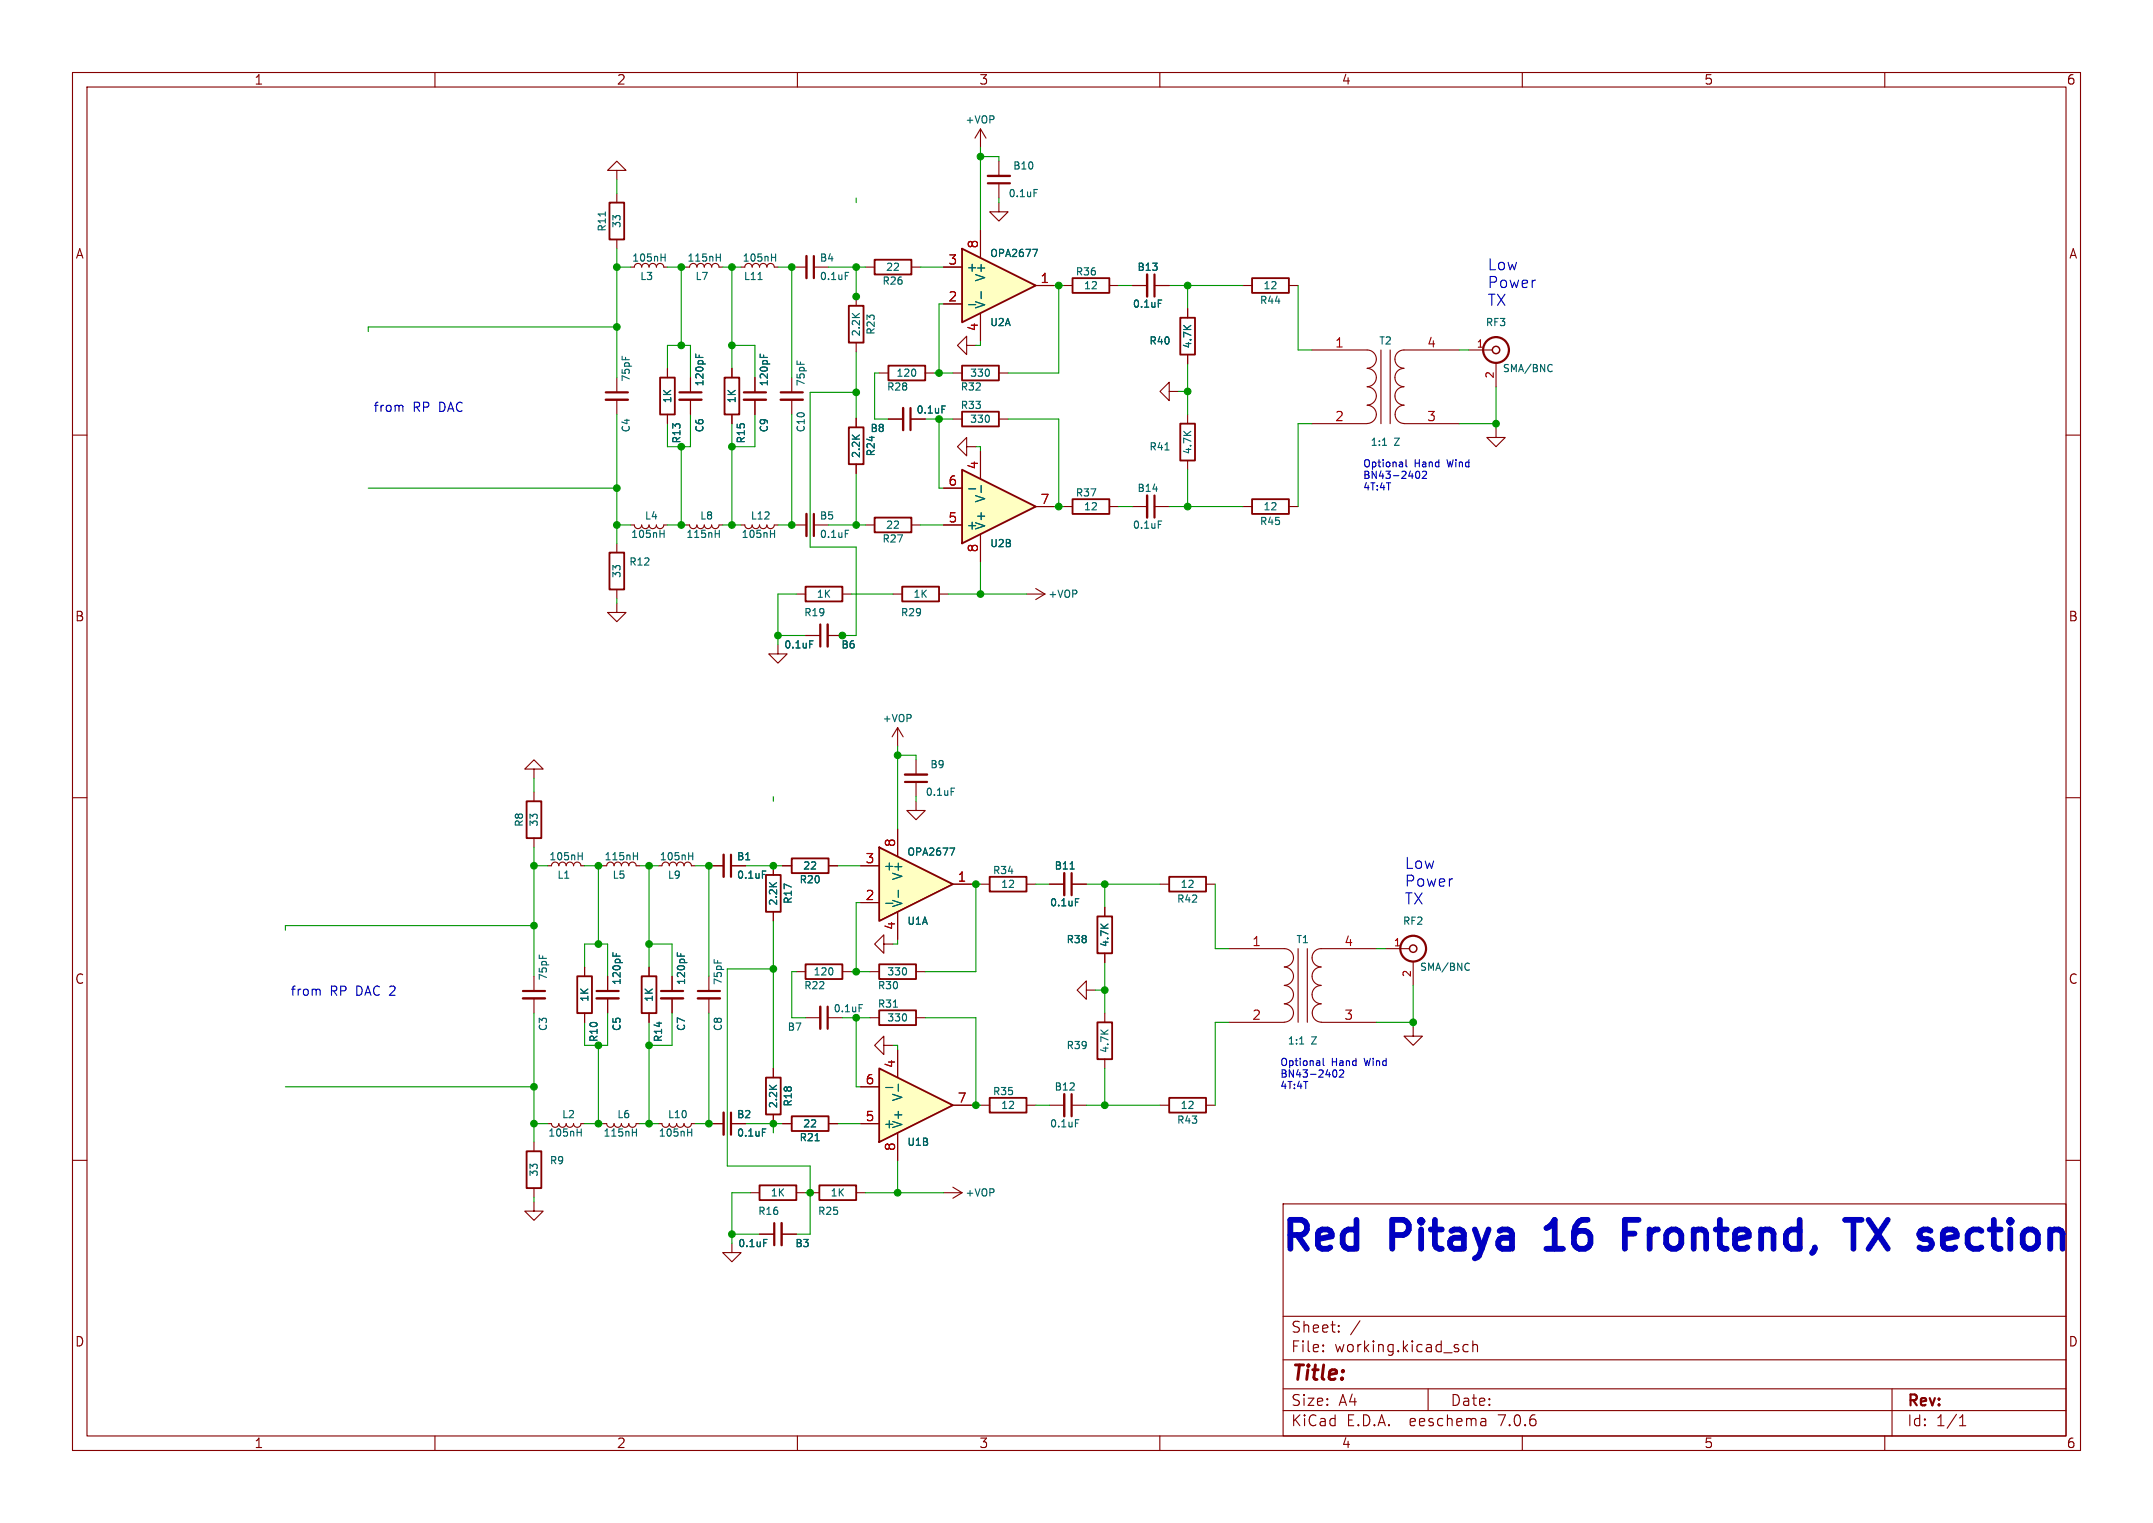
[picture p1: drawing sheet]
<svg xmlns="http://www.w3.org/2000/svg" width="297mm" height="210mm" viewBox="0 0 297 210" stroke-linecap="round" stroke-linejoin="round" font-family="sans-serif">
<g fill="none" stroke="#840000" stroke-width=".15">
<path d="M10 10h277v190h-277zM12 12h273v186h-273zM60 10v2M110 10v2M160 10v2M210 10v2M260 10v2M10 60h2M161.3 54v-1.3l-1.3 1.3 1.3 1.2v-1.2h1.3M163.8 57.2v1.2M181 48.3h7.6a1.26 1.26 0 0 1 1.3 1.2 1.26 1.26 0 0 1-1.3 1.3M181 58.4h7.6"/>
<path d="M188.6 53.3a1.27 1.27 0 0 1 1.3 1.3 1.27 1.27 0 0 1-1.3 1.3 1.26 1.26 0 0 1 1.3 1.2 1.26 1.26 0 0 1-1.3 1.3M188.6 50.8a1.26 1.26 0 0 1 1.3 1.3 1.26 1.26 0 0 1-1.3 1.2M190.5 48.3v10.1M191.8 48.3v10.1M193.7 53.3a1.26 1.26 0 0 0-1.3 1.3 1.26 1.26 0 0 0 1.3 1.3M193.7 50.8a1.26 1.26 0 0 0-1.3 1.3 1.26 1.26 0 0 0 1.3 1.2M193.7 58.4h7.6M193.7 55.9a1.26 1.26 0 0 0-1.2 1.2 1.26 1.26 0 0 0 1.2 1.3M201.3 48.3h-7.6a1.26 1.26 0 0 0-1.3 1.2 1.26 1.26 0 0 0 1.3 1.3M285 60h2M163.8 63.5v1.3M10 110h2"/>
<path d="M285 110h2M10 160h2M285 160h2M130.2 164.5h2.5M131.4 163.7l1.3 .8M132.7 164.5l-1.3 .7M177 166h108v32h-108zM60 198v2M110 198v2M160 198v2M177 194.5h108M177 191.5h108"/>
<path d="M177 187.5h108M177 181.5h108M182.5 186.3h.1l-.1 .1M182.5 186.3v.1M182.5 185.5v.1M182.5 185.5h.1l-.1 .1M184.7 183.6v.1M184.7 183.6h-.1l.1 .1M184.7 182.8v.1M184.7 182.8h-.1l.1 .1M187.6 182.1l-1.3 2M197 191.5v3"/>
<path d="M202.5 185.5l-.4-.1-.3 .3v.4l.2 .2 .1 .1 .4-.1M203.2 185.5a.37 .37 0 0 1 .6 .1v.8M203.2 184.9v1.5M204.9 195.7l.1 .9M205 196.5l-.2 .1M205 196h-.2M210 198v2M260 198v2M261 191.5v6.5M270.3 196.6h.9M270.3 195.5l.4-.4v1.5"/>
</g>
<path d="M162.8 58.4h2v5.1h-2z" fill="none" stroke="#840000" stroke-width=".25"/>
<path d="M160.7 62h.6M190.7 61.4h.6" fill="none" stroke="#006464" stroke-width=".15"/>
<path d="M121.3 147.3l10.1 5.1-10.1 5.1z" fill="#ffffc2"/>
<g fill="none" stroke="#840000" stroke-width=".25">
<path d="M120.6 35.8h5.1v2h-5.1zM148 38.4h5v2h-5zM172.7 38.4h5.1v2h-5.1zM117.1 42.2h2v5h-2zM122.6 50.4h5v2.1h-5zM132.7 50.4h5.1v2.1h-5.1zM162.8 43.8h2v5.1h-2zM148 68.8h5v2.1h-5zM172.7 68.8h5.1v2.1h-5.1zM151.4 126.4h2v5h-2zM161.3 120.9h5.1v2h-5.1zM105.7 148.6h2v5.1h-2z"/>
<path d="M109.2 153.9h5.1v2.1h-5.1zM121.3 147.3l10.1 5.1-10.1 5.1zM151.4 141h2v5.1h-2zM161.3 151.4h5.1v2h-5.1zM113 163.4h5.1v2.1h-5.1z"/>
</g>
<g fill="none" stroke="#840000" stroke-width=".15">
<path d="M94.6 36.8h.5a.51 .51 0 0 1 .5-.5 .51 .51 0 0 1 .5 .5 .51 .51 0 0 1 .5-.5 .51 .51 0 0 1 .6 .5 .51 .51 0 0 1 .5-.5 .51 .51 0 0 1 .5 .5 .51 .51 0 0 1 .5-.5 .51 .51 0 0 1 .5 .5h.5M102.2 36.8h.5a.51 .51 0 0 1 .6-.5 .51 .51 0 0 1 .5 .5 .51 .51 0 0 1 .5-.5 .51 .51 0 0 1 .5 .5 .51 .51 0 0 1 .5-.5 .51 .51 0 0 1 .5 .5 .51 .51 0 0 1 .5-.5 .51 .51 0 0 1 .5 .5h.5M109.2 36.8h2.1M112.3 36.8h2M119.4 36.8h1.2M125.7 36.8h1.3M146.7 39.4h1.3M153 39.4h1.3M156.2 39.4h2M159.3 39.4h2M171.4 39.4h1.3M177.8 39.4h1.3"/>
<path d="M104.1 52.1v2M104.1 55.1v2.1M109.2 52.1v2M109.2 55.1v2.1M118.1 40.9v1.3M118.1 47.2v1.3M121.3 51.4h1.3M127.6 51.4h1.3M131.4 51.4h1.3M133.3 47.6v-1.2l-1.2 1.2 1.2 1.3v-1.3h1.3M137.8 51.4h1.3M163.8 42.5v1.3"/>
<path d="M163.8 48.9v1.3M202.6 48.3h3.3M206.4 59.1v1.2h1.2l-1.2 1.3-1.3-1.3h1.3M206.4 50v3.3M146.7 69.9h1.3M153 69.9h1.3M156.2 69.9h2M159.3 69.9h2M171.4 69.9h1.3M177.8 69.9h1.3M107.3 88.9v1.3h1.3l-1.3 1.2-1.3-1.2h1.3M111.1 87.6h2.1"/>
<path d="M114.2 87.6h2M141.6 81.9h2.5M142.9 81.2l1.2 .7M144.1 81.9l-1.2 .8M123.8 100.3v2.6M123.8 100.3l-.7 1.3M123.8 100.3l.8 1.3M144.8 121.9h2M147.8 121.9h2.1M149.9 136.5v-1.2l-1.3 1.2 1.3 1.3v-1.3h1.2M152.4 125.1v1.3M152.4 131.4v1.3"/>
<path d="M152.4 139.7v1.3M160 121.9h1.3M166.4 121.9h1.2M169.5 130.8h7.7a1.26 1.26 0 0 1 1.2 1.3 1.26 1.26 0 0 1-1.2 1.2M177.2 138.4a1.26 1.26 0 0 1 1.2 1.3 1.26 1.26 0 0 1-1.2 1.2M177.2 133.4a1.27 1.27 0 0 1 1.2 1.2 1.27 1.27 0 0 1-1.2 1.3 1.26 1.26 0 0 1 1.2 1.2 1.26 1.26 0 0 1-1.2 1.3M179.1 130.8v10.2M180.3 130.8v10.2M182.2 133.4a1.27 1.27 0 0 0-1.2 1.2 1.27 1.27 0 0 0 1.2 1.3 1.26 1.26 0 0 0-1.2 1.2 1.26 1.26 0 0 0 1.2 1.3M182.3 138.4a1.26 1.26 0 0 0-1.3 1.3 1.26 1.26 0 0 0 1.3 1.2M189.9 130.8h-7.7a1.26 1.26 0 0 0-1.2 1.3 1.26 1.26 0 0 0 1.2 1.2M191.1 130.8h3.3"/>
<path d="M194.9 132.6v3.3M106.7 147.3v1.3M106.7 153.7v1.2M107.9 154.9h1.3M114.3 154.9h1.3M118.7 154.9h2.6M118.7 149.9h2.6M123.8 144.8v3.8M123.8 156.2v3.8M131.4 152.4h2.6M144.8 152.4h2M147.8 152.4h2.1"/>
<path d="M152.4 146.1v1.2M160 152.4h1.3M166.4 152.4h1.2M169.5 141h7.7M182.2 141h7.7M194.9 141.6v1.3h1.3l-1.3 1.2-1.2-1.2h1.2M101 171.5v1.2h1.2l-1.2 1.3-1.3-1.3h1.3M104.8 170.2h2M107.8 170.2h2.1M111.8 164.5h1.2M118.1 164.5h1.3"/>
</g>
<g fill="none" stroke="#006464" stroke-width=".15">
<path d="M98.8 35.5h.6M99.4 35v1M104.6 38.6h.5M106.4 35.5h.6M107 35v1M116.6 37.6h.5M104.9 48.8v.5M105.3 49v.3M109.9 49.8v.4M126.3 51.1v.6M136.4 51.1v.6M159.8 41.4h.5"/>
<path d="M213.8 50.3l.3 .1M214.1 51.2l-.3 .1M159.8 71.8h.5M111.7 88.4h.5M147.6 119.8h.6M148.4 123.9h.4M202.4 132.8l.3 .1M202.7 133.7l-.3 .1M112.4 157.3h.6M122.2 150h1M123.9 149.5v1M148.4 154.4h.4"/>
<path d="M179.3 144h.5M105.3 170.9h.5"/>
</g>
<g fill="none" stroke="#840000" stroke-width=".2">
<circle cx="206.4" cy="48.3" r=".51"/>
<circle cx="194.9" cy="130.8" r=".51"/>
</g>
<g fill="none" stroke="#840000" stroke-width=".3">
<path d="M112.3 35.3v3.1M159.3 37.8v3.1M102.6 54.1h3.1M107.7 54.1h3M159.3 68.3v3.1M113.2 86.1v3.1M147.8 120.4v3M147.8 150.9v3M106.8 168.7v3"/>
<circle cx="206.4" cy="48.3" r="1.78"/>
<circle cx="194.9" cy="130.8" r="1.78"/>
</g>
<path d="M111.3 35.3v3.1M158.2 37.8v3.1M102.6 55.1h3.1M107.7 55.1h3M158.2 68.3v3.1M114.2 86.1v3.1M146.8 120.4v3M146.8 150.9v3M107.8 168.7v3" fill="none" stroke="#840000" stroke-width=".33"/>
<path d="M132.7 34.3l10.2 5.1-10.2 5.1z" fill="#ffffc2"/>
<path d="M84.1 27.9h2v5.1h-2zM132.7 34.3l10.2 5.1-10.2 5.1zM91.1 52.1h2v5.1h-2zM99.9 52.1h2.1v5.1h-2.1zM117.1 58.9h2v5.1h-2zM132.7 56.8h5.1v2h-5.1zM84.1 76.2h2v5.1h-2zM111.1 80.9h5.1v2h-5.1z" fill="none" stroke="#840000" stroke-width=".25"/>
<g fill="none" stroke="#840000" stroke-width=".15">
<path d="M135.3 17.8v2.5M135.3 17.8l-.8 1.3M135.3 17.8l.7 1.3M85.1 23.5h1.3l-1.3-1.3-1.3 1.3h1.3v1.3M85.1 26.7v1.2M85.1 33v1.3M87 36.8h.5a.51 .51 0 0 1 .5-.5 .51 .51 0 0 1 .5 .5 .51 .51 0 0 1 .5-.5 .51 .51 0 0 1 .5 .5 .51 .51 0 0 1 .5-.5 .51 .51 0 0 1 .6 .5 .51 .51 0 0 1 .5-.5 .51 .51 0 0 1 .5 .5h.5M130.2 36.8h2.5M135.3 31.8v3.8M137.8 27.9v1.3h1.3l-1.3 1.3-1.3-1.3h1.3M137.8 22.2v2.1M137.8 25.3v2"/>
<path d="M142.9 39.4h2.5M85.1 52.1v2M85.1 55.1v2.1M92.1 50.8v1.3M92.1 57.2v1.2M95.2 52.1v2M95.2 55.1v2.1M101 50.8v1.3M101 57.2v1.2M118.1 57.7v1.2M122.6 57.8h2M125.6 57.8h2"/>
<path d="M130.2 41.9h2.5M131.4 57.8h1.3M135.3 43.2v3.8M137.8 57.8h1.3M85.1 74.9v1.3M87 72.4h.5a.51 .51 0 0 0 .5 .5 .51 .51 0 0 0 .5-.5 .51 .51 0 0 0 .5 .5 .51 .51 0 0 0 .5-.5 .51 .51 0 0 0 .5 .5 .51 .51 0 0 0 .6-.5 .51 .51 0 0 0 .5 .5 .51 .51 0 0 0 .5-.5h.5M94.6 72.4h.5a.51 .51 0 0 0 .5 .5 .51 .51 0 0 0 .5-.5 .51 .51 0 0 0 .5 .5 .51 .51 0 0 0 .6-.5 .51 .51 0 0 0 .5 .5 .51 .51 0 0 0 .5-.5 .51 .51 0 0 0 .5 .5 .51 .51 0 0 0 .5-.5h.5M102.2 72.4h.5a.51 .51 0 0 0 .6 .5 .51 .51 0 0 0 .5-.5 .51 .51 0 0 0 .5 .5 .51 .51 0 0 0 .5-.5 .51 .51 0 0 0 .5 .5 .51 .51 0 0 0 .5-.5 .51 .51 0 0 0 .5 .5 .51 .51 0 0 0 .5-.5h.5M109.2 72.4h2.1M112.3 72.4h2M118.1 64v1.3M133.3 61.6v-1.3l-1.2 1.3 1.2 1.3v-1.3h1.3"/>
<path d="M85.1 83.2v1.3h1.3l-1.3 1.2-1.3-1.2h1.3M85.1 81.3v1.3M109.9 81.9h1.2M116.2 81.9h1.3"/>
</g>
<g fill="none" stroke="#006464" stroke-width=".15">
<path d="M83.5 29.2v.6M91.2 35.5h.6M91.8 35v1M142.5 34.4h.6l-.4 1M142.6 26.1h.5M85.8 49.1v.5M96 48.8v.5M96.5 49v.3M129.9 56h.5M133.6 42h1M135.4 40.2v1M136.4 57.4v.6"/>
<path d="M91 73.6h.6M91.6 73.1v1M98.7 73.6h.5M99.2 73.1v1M106.3 73.6h.6M106.9 73.1v1M116.6 73.1h.5"/>
</g>
<path d="M136.3 24.3h3M83.6 55.1h3M93.7 55.1h3.1M124.6 56.3v3M111.3 70.9v3" fill="none" stroke="#840000" stroke-width=".33"/>
<path d="M136.3 25.3h3M83.6 54.1h3M93.7 54.1h3.1M125.6 56.3v3M112.3 70.9v3" fill="none" stroke="#840000" stroke-width=".3"/>
<path d="M132.7 64.8l10.2 5.1-10.2 5z" fill="#ffffc2"/>
<path d="M120.6 71.4h5.1v2h-5.1zM132.7 64.8l10.2 5.1-10.2 5zM124.5 80.9h5v2h-5zM72.6 110.5h2.1v5.1h-2.1zM109.2 118.4h5.1v2h-5.1zM79.6 134.6h2.1v5.1h-2.1zM88.5 134.6h2.1v5.1h-2.1zM105.7 120.7h2v5h-2z" fill="none" stroke="#840000" stroke-width=".25"/>
<g fill="none" stroke="#840000" stroke-width=".15">
<path d="M119.4 72.4h1.2M125.7 72.4h1.3M130.2 72.4h2.5M130.2 67.3h2.5M135.3 62.2v3.8M135.3 73.7v3.8M142.9 69.9h2.5M123.2 81.9h1.3M129.5 81.9h1.3M73.7 106h1.2l-1.2-1.2-1.3 1.2h1.3v1.3M73.7 109.2v1.3M73.7 115.6v1.2"/>
<path d="M75.6 119.4h.5a.51 .51 0 0 1 .5-.5 .51 .51 0 0 1 .5 .5 .51 .51 0 0 1 .5-.5 .51 .51 0 0 1 .5 .5 .51 .51 0 0 1 .5-.5 .51 .51 0 0 1 .5 .5 .51 .51 0 0 1 .5-.5 .51 .51 0 0 1 .5 .5h.5M83.2 119.4h.5a.51 .51 0 0 1 .5-.5 .51 .51 0 0 1 .5 .5 .51 .51 0 0 1 .5-.5 .51 .51 0 0 1 .5 .5 .51 .51 0 0 1 .5-.5 .51 .51 0 0 1 .5 .5 .51 .51 0 0 1 .5-.5 .51 .51 0 0 1 .6 .5h.5M90.8 119.4h.5a.51 .51 0 0 1 .5-.5 .51 .51 0 0 1 .5 .5 .51 .51 0 0 1 .5-.5 .51 .51 0 0 1 .5 .5 .51 .51 0 0 1 .6-.5 .51 .51 0 0 1 .5 .5 .51 .51 0 0 1 .5-.5 .51 .51 0 0 1 .5 .5h.5M97.8 119.4h2M100.8 119.4h2.1M106.7 119.4v1.3M107.9 119.4h1.3M114.3 119.4h1.3M126.4 110.5v1.3h1.2l-1.2 1.2-1.3-1.2h1.3M126.4 104.8v2M126.4 107.8v2.1M80.6 133.4v1.2"/>
<path d="M80.6 139.7v1.3M83.8 134.6v2.1M83.8 137.7v2M89.5 133.4v1.2M89.5 139.7v1.3M106.7 125.7v1.3"/>
</g>
<path d="M133.6 67.4h1M135.4 67v.9M79.8 118h.5M80.3 117.6v1M87.4 118h.5M87.9 117.6v1M95 118h.6M95.6 117.6v1M131.2 108.7h.5M84.5 131.4v.4M85 131.5v.3M105.2 120.1h.4" fill="none" stroke="#006464" stroke-width=".15"/>
<path d="M99.8 117.9v3M124.8 106.8h3.1M82.3 137.7h3" fill="none" stroke="#840000" stroke-width=".33"/>
<path d="M100.8 117.9v3M124.8 107.8h3.1M82.3 136.7h3" fill="none" stroke="#840000" stroke-width=".3"/>
<path d="M121.3 116.8l10.1 5.1-10.1 5.1z" fill="#ffffc2"/>
<path d="M121.3 116.8l10.1 5.1-10.1 5.1zM111.1 133h5.1v2h-5.1zM121.3 139.3h5.1v2.1h-5.1zM121.3 133h5.1v2h-5.1zM136.5 120.9h5.1v2h-5.1zM72.6 158.8h2.1v5h-2.1zM136.5 151.4h5.1v2h-5.1zM104.8 163.4h5.1v2.1h-5.1z" fill="none" stroke="#840000" stroke-width=".25"/>
<g fill="none" stroke="#840000" stroke-width=".15">
<path d="M130.2 36.8h2.5M135.3 31.8v3.8M142.9 39.4h2.5M156.2 39.4h2M159.3 39.4h2M92.1 50.8v1.3M92.1 57.2v1.2M95.2 52.1v2M95.2 55.1v2.1M101 50.8v1.3M101 57.2v1.2M104.1 52.1v2"/>
<path d="M104.1 55.1v2.1M118.1 57.7v1.2M122.6 57.8h2M125.6 57.8h2M130.2 41.9h2.5M135.3 43.2v3.8M163.8 42.5v1.3M163.8 48.9v1.3M118.1 64v1.3M130.2 72.4h2.5M130.2 67.3h2.5M135.3 62.2v3.8"/>
<path d="M135.3 73.7v3.8M142.9 69.9h2.5M111.1 87.6h2.1M114.2 87.6h2M97.8 119.4h2M100.8 119.4h2.1M106.7 119.4v1.3M107.9 119.4h1.3M114.3 119.4h1.3M118.7 119.4h2.6M123.8 114.3v3.8M73.7 134.6v2.1"/>
<path d="M73.7 137.7v2M80.6 133.4v1.2M80.6 139.7v1.3M83.8 134.6v2.1M83.8 137.7v2M89.5 133.4v1.2M89.5 139.7v1.3M92.7 134.6v2.1M92.7 137.7v2M97.8 134.6v2.1M97.8 137.7v2M106.7 125.7v1.3"/>
<path d="M109.9 134h1.2M116.2 134h1.3M118.7 124.5h2.6M120 134h1.3M121.9 130.2v-1.3l-1.3 1.3 1.3 1.2v-1.2h1.3M123.8 125.7v3.8M126.4 134h1.2M131.4 121.9h2.6M135.3 121.9h1.2M141.6 121.9h1.3M144.8 121.9h2M147.8 121.9h2.1"/>
<path d="M152.4 125.1v1.3M152.4 131.4v1.3M73.7 157.5v1.3M75.6 154.9h.5a.51 .51 0 0 0 .5 .5 .51 .51 0 0 0 .5-.5 .51 .51 0 0 0 .5 .5 .51 .51 0 0 0 .5-.5 .51 .51 0 0 0 .5 .5 .51 .51 0 0 0 .5-.5 .51 .51 0 0 0 .5 .5 .51 .51 0 0 0 .5-.5h.5M83.2 154.9h.5a.51 .51 0 0 0 .5 .5 .51 .51 0 0 0 .5-.5 .51 .51 0 0 0 .5 .5 .51 .51 0 0 0 .5-.5 .51 .51 0 0 0 .5 .5 .51 .51 0 0 0 .5-.5 .51 .51 0 0 0 .5 .5 .51 .51 0 0 0 .6-.5h.5M90.8 154.9h.5a.51 .51 0 0 0 .5 .5 .51 .51 0 0 0 .5-.5 .51 .51 0 0 0 .5 .5 .51 .51 0 0 0 .5-.5 .51 .51 0 0 0 .6 .5 .51 .51 0 0 0 .5-.5 .51 .51 0 0 0 .5 .5 .51 .51 0 0 0 .5-.5h.5M97.8 154.9h2M100.8 154.9h2.1M106.7 147.3v1.3M106.7 153.7v1.2M107.9 154.9h1.3M111.1 140.3h2.1"/>
<path d="M114.2 140.3h2M114.3 154.9h1.3M118.7 154.9h2.6M118.7 149.9h2.6M120 140.3h1.3M121.9 144.1v-1.2l-1.3 1.2 1.3 1.3v-1.3h1.3M123.8 144.8v3.8M123.8 156.2v3.8M126.4 140.3h1.2M131.4 152.4h2.6M135.3 152.4h1.2M141.6 152.4h1.3"/>
<path d="M73.7 165.7v1.3h1.2l-1.2 1.3-1.3-1.3h1.3M73.7 163.8v1.3M103.5 164.5h1.3M104.8 170.2h2M107.8 170.2h2.1M109.9 164.5h1.2"/>
</g>
<g fill="none" stroke="#006464" stroke-width=".15">
<path d="M142.5 34.4h.6l-.4 1M96 48.8v.5M96.5 49v.3M104.9 48.8v.5M105.3 49v.3M129.9 56h.5M133.6 42h1M135.4 40.2v1M159.8 41.4h.5M133.6 67.4h1M135.4 67v.9M111.7 88.4h.5"/>
<path d="M131 116.9h.7l-.4 1M147.6 119.8h.6M74.4 131.7v.4M84.5 131.4v.4M85 131.5v.3M93.4 131.4v.4M93.9 131.5v.3M98.5 132.3v.5M105.2 120.1h.4M114.8 133.6v.6M118.5 138.5h.5M122.2 124.6h1"/>
<path d="M123.2 138.9h.6M123.9 122.8v.9M125 140v.6M125 133.6v.6M148.4 123.9h.4M79.6 156.1h.6M80.2 155.7v1M87.2 156.1h.6M87.8 155.7v1M94.9 156.1h.5M95.4 155.7v1M105.2 155.7h.4"/>
<path d="M112.4 157.3h.6M122.2 150h1M123.9 149.5v1M105.3 170.9h.5"/>
</g>
<path d="M72.1 137.7h3.1M91.2 137.7h3M96.3 137.7h3M113.2 138.8v3.1M99.8 153.4v3.1" fill="none" stroke="#840000" stroke-width=".33"/>
<path d="M72.1 136.7h3.1M91.2 136.7h3M96.3 136.7h3M114.2 138.8v3.1M100.8 153.4v3.1" fill="none" stroke="#840000" stroke-width=".3"/>
<path d="M55.4 55.9l.2 .2v.6M194 63.4v.8l.1 .2M195.5 65l-.2 .2M195.6 65a.56 .56 0 0 1-.1 1l-.2-.2M196.4 65l-.2 .1M196.6 65l.2 .2-.1 .2-.5 .6h.6M44 136.4l.2 .2v.6M182.5 145.9v.9l.2 .1M184.1 147.5l-.2 .2M184.2 147.5a.56 .56 0 0 1-.1 1l-.2-.2M184.9 147.5l-.1 .1M185.2 147.5l.2 .2-.1 .3-.6 .5h.7" fill="none" stroke="#0000c2" stroke-width=".15"/>
<path d="M213.3 172.2h2.3M213.7 169.2l-.4 .1M224.1 170.1h1.4M226 168.2h-1.9v4M254.5 168.2h2.3M255.7 168.2v4M257.8 168.2l2.6 4M260.4 168.2l-2.6 4M268.6 169.5h.7l.4 .2M269.7 172l-.4 .2h-.7M269.9 170.5l-1.9 .4" fill="none" stroke="#0000c2" stroke-width=".8"/>
<g fill="none" stroke="#009600" stroke-width=".15">
<path d="M85.1 36.8h1.9M85.1 24.8v1.9M85.1 34.3v17.8M92.1 36.8h2.5M94 36.8v10.8M99.7 36.8h2.5M101 36.8v14M107.3 36.8h1.9v15.3M114.3 36.8h5.1M118.1 27.3v.6M118.1 36.8v4.3M127 36.8h3.2"/>
<path d="M135.3 20.3v11.5M135.3 21.6h2.5v.6M137.8 27.3v.6M145.4 39.4h1.3M146 39.4v12h-6.9M154.3 39.4h1.9M161.3 39.4h10.1M163.8 39.4v3.1M179.1 39.4v8.9h1.9M85.1 57.2v17.7M85.1 45.1h-34.3v.6M92.1 50.8v-3.2h3.1v4.5"/>
<path d="M95.2 57.2v4.4h-3.1v-3.2M101 58.4v14M101 47.6h3.1v4.5M104.1 57.2v4.4h-3.1M109.2 57.2v15.2h-1.9M118.1 48.5v9.2M118.1 54.1h-6.3v21.3h6.3v12.2h-2M121.3 51.4h-.7v6.4h2M127.6 57.8h3.8M128.9 51.4h2.5M129.5 57.8v9.5h.7M130.2 41.9h-.7v9.5"/>
<path d="M135.3 47v.6h-.7M139.1 57.8h6.9v12.1M162.6 54h1.2M163.8 50.2v7M181 58.4h-1.9v11.5M201.3 48.3h1.3M201.3 58.4h5.1M206.4 53.3v5.8M50.8 67.3h34.3M85.1 72.4h1.9M92.1 72.4h2.5M94 61.6v10.8"/>
<path d="M99.7 72.4h2.5M114.3 72.4h5.1M118.1 65.3v7.1M127 72.4h3.2M134.6 61.6h.7v.6M135.3 77.5v4.4M145.4 69.9h1.3M154.3 69.9h1.9M161.3 69.9h10.1M163.8 64.8v5.1M85.1 82.6v.6M107.3 87.6h3.8"/>
<path d="M109.9 81.9h-2.6v7M117.5 81.9h5.7M130.8 81.9h10.8M73.7 119.4h1.9M73.7 107.3v1.9M73.7 116.8v17.8M80.6 119.4h2.6M82.5 119.4v10.8M88.3 119.4h2.5M89.5 119.4v14M95.9 119.4h1.9v15.2M102.9 119.4h5"/>
<path d="M106.7 109.9v.6M115.6 119.4h3.1M123.8 102.9v11.4M123.8 104.1h2.6v.7M126.4 109.9v.6M73.7 139.7v17.8M73.7 127.6h-34.3v.7M80.6 133.4v-3.2h3.2v4.4M83.8 139.7v4.4h-3.2v-3.1M89.5 130.2h3.2v4.4M92.7 139.7v4.4h-3.2M97.8 139.7v15.2h-1.9"/>
<path d="M106.7 133.6h-6.4v27.2h11.5v3.5M106.7 127v20.3M109.9 134h-.7v6.3h1.9M117.5 134h2.5M118.7 124.5h-.6v9.5M123.8 129.5v.7h-.6M134 121.9h1.3M134.6 121.9v12.1h-7M142.9 121.9h1.9M149.9 121.9h10.1M151.1 136.5h1.3M152.4 121.9v3.2"/>
<path d="M152.4 132.7v7M167.6 121.9v8.9h1.9M189.9 130.8h1.2M194.9 135.9v5.7M39.4 149.9h34.3M73.7 154.9h1.9M80.6 154.9h2.6M82.5 144.1v10.8M88.3 154.9h2.5M89.5 141v13.9M102.9 154.9h5M106.7 154.9v1.3"/>
<path d="M115.6 154.9h3.1M116.2 140.3h3.8M118.1 140.3v9.6h.6M123.2 144.1h.6v.7M127.6 140.3h7v12.1M134 152.4h1.3M142.9 152.4h1.9M149.9 152.4h10.1M152.4 147.3v5.1M169.5 141h-1.9v11.4M189.9 141h5M73.7 165.1v.6"/>
<path d="M101 170.2h3.8M103.5 164.5h-2.5v7M111.1 164.5h.7v5.7h-1.9M119.4 164.5h10.8M123.8 160v4.5"/>
</g>
<g fill="#009600" stroke="#009600" stroke-width=".15">
<circle cx="152.4" cy="136.5" r=".46"/>
<circle cx="152.4" cy="152.4" r=".46"/>
<circle cx="194.9" cy="141" r=".46"/>
<circle cx="134.6" cy="121.9" r=".46"/>
<circle cx="152.4" cy="121.9" r=".46"/>
<circle cx="163.8" cy="54" r=".46"/>
<circle cx="129.5" cy="51.4" r=".46"/>
<circle cx="129.5" cy="57.8" r=".46"/>
<circle cx="146" cy="39.4" r=".46"/>
<circle cx="146" cy="69.9" r=".46"/>
<circle cx="135.3" cy="81.9" r=".46"/>
<circle cx="107.3" cy="87.6" r=".46"/>
<circle cx="116.2" cy="87.6" r=".46"/>
<circle cx="106.7" cy="119.4" r=".46"/>
<circle cx="97.8" cy="119.4" r=".46"/>
<circle cx="123.8" cy="164.5" r=".46"/>
<circle cx="134.6" cy="152.4" r=".46"/>
<circle cx="118.1" cy="140.3" r=".46"/>
<circle cx="118.1" cy="134" r=".46"/>
<circle cx="106.7" cy="133.6" r=".46"/>
<circle cx="111.8" cy="164.5" r=".46"/>
<circle cx="163.8" cy="69.9" r=".46"/>
<circle cx="163.8" cy="39.4" r=".46"/>
<circle cx="206.4" cy="58.4" r=".46"/>
<circle cx="109.2" cy="36.8" r=".46"/>
<circle cx="118.1" cy="40.9" r=".46"/>
<circle cx="118.1" cy="36.8" r=".46"/>
<circle cx="118.1" cy="54.1" r=".46"/>
<circle cx="135.3" cy="21.6" r=".46"/>
<circle cx="94" cy="47.6" r=".46"/>
<circle cx="94" cy="61.6" r=".46"/>
<circle cx="94" cy="72.4" r=".46"/>
<circle cx="85.1" cy="72.4" r=".46"/>
<circle cx="101" cy="61.6" r=".46"/>
<circle cx="85.1" cy="67.3" r=".46"/>
<circle cx="94" cy="36.8" r=".46"/>
<circle cx="101" cy="36.8" r=".46"/>
<circle cx="85.1" cy="36.8" r=".46"/>
<circle cx="101" cy="47.6" r=".46"/>
<circle cx="85.1" cy="45.1" r=".46"/>
<circle cx="101" cy="72.4" r=".46"/>
<circle cx="109.2" cy="72.4" r=".46"/>
<circle cx="118.1" cy="72.4" r=".46"/>
<circle cx="89.5" cy="119.4" r=".46"/>
<circle cx="89.5" cy="130.2" r=".46"/>
<circle cx="89.5" cy="144.1" r=".46"/>
<circle cx="73.7" cy="119.4" r=".46"/>
<circle cx="82.5" cy="130.2" r=".46"/>
<circle cx="82.5" cy="119.4" r=".46"/>
<circle cx="73.7" cy="127.6" r=".46"/>
<circle cx="123.8" cy="104.1" r=".46"/>
<circle cx="73.7" cy="154.9" r=".46"/>
<circle cx="82.5" cy="144.1" r=".46"/>
<circle cx="73.7" cy="149.9" r=".46"/>
<circle cx="82.5" cy="154.9" r=".46"/>
<circle cx="101" cy="170.2" r=".46"/>
<circle cx="97.8" cy="154.9" r=".46"/>
<circle cx="89.5" cy="154.9" r=".46"/>
<circle cx="106.7" cy="154.9" r=".46"/>
</g>
<g font-size="5.6" fill="#0000c2">
<text x="176.5" y="172.7">Red</text>
<text x="192.2" y="172.7">Pitaya</text>
<text x="215.2" y="172.7">16</text>
<text x="227.5" y="172.7">Frontend,</text>
<text x="260" y="172.7">TX</text>
<text x="271.5" y="172.7">section</text>
</g>
<text font-size="2.8" fill="#840000" x="178" y="190.9">Title:</text>
<g font-size="2.1" fill="#0000c2">
<text x="205.1" y="37.4">Low</text>
<text x="205.1" y="39.8">Power</text>
<text x="205.1" y="42.3">TX</text>
<text x="193.7" y="119.9">Low</text>
<text x="193.7" y="122.4">Power</text>
<text x="193.7" y="124.8">TX</text>
</g>
<g font-size="2.1" fill="#840000">
<text x="178" y="184">Sheet:</text>
<text x="178" y="186.7">File:</text>
<text x="184.1" y="186.7">working.kicad_sch</text>
<text x="178" y="196.9">KiCad</text>
<text x="178" y="194.1">Size:</text>
<text x="184.7" y="194.1">A4</text>
<text x="185.7" y="196.9">E.D.A.</text>
<text x="194.6" y="196.9">eeschema</text>
<text x="200" y="194.1">Date:</text>
<text x="207" y="196.9">7.0.6</text>
<text x="263" y="194.3">Rev:</text>
<text x="263" y="196.9">Id:</text>
<text x="267.1" y="196.9">1/1</text>
</g>
<g font-size="1.8" fill="#840000">
<text x="35" y="11.9">1</text>
<text x="85" y="11.9">2</text>
<text x="135" y="11.9">3</text>
<text x="185" y="11.9">4</text>
<text x="235" y="11.9">5</text>
<text x="285" y="11.9">6</text>
<text x="10.3" y="35.9">A</text>
<text x="285.3" y="35.9">A</text>
<text x="10.3" y="85.9">B</text>
<text x="285.3" y="85.9">B</text>
<text x="10.3" y="135.9">C</text>
<text x="285.3" y="135.9">C</text>
<text x="10.3" y="185.9">D</text>
<text x="285.3" y="185.9">D</text>
<text x="35" y="199.9">1</text>
<text x="85" y="199.9">2</text>
<text x="135" y="199.9">3</text>
<text x="185" y="199.9">4</text>
<text x="235" y="199.9">5</text>
<text x="285" y="199.9">6</text>
</g>
<g font-size="1.8" fill="#a90000">
<text x="135" y="34.4" transform="rotate(-90 135 34.4)">8</text>
<text x="130.7" y="41.7">2</text>
<text x="130.7" y="36.6">3</text>
<text x="143.4" y="39.1">1</text>
<text x="135" y="45.8" transform="rotate(-90 135 45.8)">4</text>
<text x="184.1" y="48">1</text>
<text x="196.8" y="48">4</text>
<text x="184.1" y="58.2">2</text>
<text x="196.8" y="58.2">3</text>
<text x="135" y="64.8" transform="rotate(-90 135 64.8)">4</text>
<text x="130.7" y="67.1">6</text>
<text x="143.4" y="69.6">7</text>
<text x="130.7" y="72.1">5</text>
<text x="135" y="76.3" transform="rotate(-90 135 76.3)">8</text>
<text x="119.3" y="119.1">3</text>
<text x="123.6" y="116.9" transform="rotate(-90 123.6 116.9)">8</text>
<text x="119.3" y="124.2">2</text>
<text x="132" y="121.7">1</text>
<text x="123.6" y="128.3" transform="rotate(-90 123.6 128.3)">4</text>
<text x="172.6" y="130.6">1</text>
<text x="185.3" y="130.6">4</text>
<text x="172.6" y="140.7">2</text>
<text x="185.3" y="140.7">3</text>
<text x="119.3" y="149.6">6</text>
<text x="123.6" y="147.4" transform="rotate(-90 123.6 147.4)">4</text>
<text x="119.3" y="154.7">5</text>
<text x="132" y="152.1">7</text>
<text x="123.6" y="158.8" transform="rotate(-90 123.6 158.8)">8</text>
</g>
<g font-size="1.8" fill="#006464">
<text x="133.2" y="37.7">+</text>
<text x="136.1" y="38.9" transform="rotate(-90 136.1 38.9)">V+</text>
<text x="136.1" y="42.7" transform="rotate(-90 136.1 42.7)">V-</text>
<text x="136.1" y="69.4" transform="rotate(-90 136.1 69.4)">V-</text>
<text x="133.2" y="73.3">+</text>
<text x="136.1" y="73.2" transform="rotate(-90 136.1 73.2)">V+</text>
<text x="121.8" y="120.2">+</text>
<text x="124.7" y="125.2" transform="rotate(-90 124.7 125.2)">V-</text>
<text x="124.7" y="121.5" transform="rotate(-90 124.7 121.5)">V+</text>
<text x="121.8" y="155.8">+</text>
<text x="124.7" y="155.7" transform="rotate(-90 124.7 155.7)">V+</text>
<text x="124.7" y="152" transform="rotate(-90 124.7 152)">V-</text>
</g>
<g font-size="1.8" fill="#0000c2">
<text x="51.4" y="56.9">from</text>
<text x="57" y="56.9">RP</text>
<text x="60.7" y="56.9">DAC</text>
<text x="40" y="137.4">from</text>
<text x="45.5" y="137.4">RP</text>
<text x="49.2" y="137.4">DAC 2</text>
</g>
<g font-size="1.4" fill="#006464">
<text x="133.1" y="17.2">+VOP</text>
<text x="139.7" y="23.6">B10</text>
<text x="139" y="27.4">0.1uF</text>
<text x="83.8" y="32" transform="rotate(-90 83.8 32)">R11</text>
<text x="85.8" y="31.6" transform="rotate(-90 85.8 31.6)">33</text>
<text x="136.5" y="35.6">OPA2677</text>
<text x="87.1" y="36.3">105nH</text>
<text x="88.2" y="38.8">L3</text>
<text x="94.7" y="36.3">115nH</text>
<text x="95.8" y="38.8">L7</text>
<text x="102.3" y="36.3">105nH</text>
<text x="102.5" y="38.8">L11</text>
<text x="113" y="36.3">B4</text>
<text x="113" y="38.8">0.1uF</text>
<text x="121.6" y="39.5">R26</text>
<text x="122.1" y="37.6">22</text>
<text x="148.3" y="38.2">R36</text>
<text x="149.4" y="40.1">12</text>
<text x="156.8" y="37.6">B13</text>
<text x="174.2" y="40.1">12</text>
<text x="118.8" y="46.5" transform="rotate(-90 118.8 46.5)">2.2K</text>
<text x="120.9" y="46.3" transform="rotate(-90 120.9 46.3)">R23</text>
<text x="136.5" y="45.2">U2A</text>
<text x="156.2" y="42.6">0.1uF</text>
<text x="158.5" y="47.7">R40</text>
<text x="173.7" y="42.1">R44</text>
<text x="190.2" y="47.7">T2</text>
<text x="204.9" y="45.2">RF3</text>
<text x="87.1" y="52.7" transform="rotate(-90 87.1 52.7)">75pF</text>
<text x="97.2" y="53.4" transform="rotate(-90 97.2 53.4)">120pF</text>
<text x="106.1" y="53.4" transform="rotate(-90 106.1 53.4)">120pF</text>
<text x="111.2" y="53.4" transform="rotate(-90 111.2 53.4)">75pF</text>
<text x="123.6" y="52.2">120</text>
<text x="133.7" y="52.2">330</text>
<text x="164.6" y="48.2" transform="rotate(-90 164.6 48.2)">4.7K</text>
<text x="207.2" y="51.5">SMA/BNC</text>
<text x="87.1" y="59.7" transform="rotate(-90 87.1 59.7)">C4</text>
<text x="92.8" y="55.7" transform="rotate(-90 92.8 55.7)">1K</text>
<text x="97.2" y="59.7" transform="rotate(-90 97.2 59.7)">C6</text>
<text x="101.7" y="55.7" transform="rotate(-90 101.7 55.7)">1K</text>
<text x="106.1" y="59.7" transform="rotate(-90 106.1 59.7)">C9</text>
<text x="111.2" y="59.7" transform="rotate(-90 111.2 59.7)">C10</text>
<text x="120" y="59.8">B8</text>
<text x="122.3" y="54.1">R28</text>
<text x="126.3" y="57.2">0.1uF</text>
<text x="132.4" y="54.1">R32</text>
<text x="132.4" y="56.6">R33</text>
<text x="133.7" y="58.5">330</text>
<text x="94.1" y="61.3" transform="rotate(-90 94.1 61.3)">R13</text>
<text x="103" y="61.3" transform="rotate(-90 103 61.3)">R15</text>
<text x="118.8" y="63.3" transform="rotate(-90 118.8 63.3)">2.2K</text>
<text x="120.9" y="63" transform="rotate(-90 120.9 63)">R24</text>
<text x="158.5" y="62.3">R41</text>
<text x="164.6" y="62.8" transform="rotate(-90 164.6 62.8)">4.7K</text>
<text x="189" y="61.7">1:1</text>
<text x="192.3" y="61.7">Z</text>
<text x="88.9" y="71.8">L4</text>
<text x="96.5" y="71.8">L8</text>
<text x="103.5" y="71.8">L12</text>
<text x="113" y="71.8">B5</text>
<text x="148.3" y="68.7">R37</text>
<text x="149.4" y="70.6">12</text>
<text x="156.8" y="68">B14</text>
<text x="174.2" y="70.6">12</text>
<text x="87" y="74.4">105nH</text>
<text x="94.6" y="74.4">115nH</text>
<text x="102.2" y="74.4">105nH</text>
<text x="113" y="74.4">0.1uF</text>
<text x="121.6" y="75">R27</text>
<text x="122.1" y="73.1">22</text>
<text x="136.5" y="75.7">U2B</text>
<text x="156.2" y="73.1">0.1uF</text>
<text x="173.7" y="72.6">R45</text>
<text x="85.8" y="79.8" transform="rotate(-90 85.8 79.8)">33</text>
<text x="86.7" y="78.2">R12</text>
<text x="112.6" y="82.6">1K</text>
<text x="125.9" y="82.6">1K</text>
<text x="144.5" y="82.6">+VOP</text>
<text x="108.1" y="89.6">0.1uF</text>
<text x="110.8" y="85.2">R19</text>
<text x="116" y="89.6">B6</text>
<text x="124.2" y="85.2">R29</text>
<text x="121.6" y="99.8">+VOP</text>
<text x="128.2" y="106.1">B9</text>
<text x="127.6" y="109.9">0.1uF</text>
<text x="72.4" y="114.1" transform="rotate(-90 72.4 114.1)">R8</text>
<text x="74.4" y="114.1" transform="rotate(-90 74.4 114.1)">33</text>
<text x="75.7" y="118.8">105nH</text>
<text x="83.3" y="118.8">115nH</text>
<text x="90.9" y="118.8">105nH</text>
<text x="101.6" y="118.8">B1</text>
<text x="125.1" y="118.2">OPA2677</text>
<text x="76.8" y="121.4">L1</text>
<text x="84.4" y="121.4">L5</text>
<text x="92" y="121.4">L9</text>
<text x="101.6" y="121.4">0.1uF</text>
<text x="107.4" y="125" transform="rotate(-90 107.4 125)">2.2K</text>
<text x="109.4" y="124.8" transform="rotate(-90 109.4 124.8)">R17</text>
<text x="110.2" y="122">R20</text>
<text x="110.7" y="120.1">22</text>
<text x="136.9" y="120.7">R34</text>
<text x="138" y="122.6">12</text>
<text x="144.7" y="125.2">0.1uF</text>
<text x="145.4" y="120.1">B11</text>
<text x="162.3" y="124.7">R42</text>
<text x="162.8" y="122.6">12</text>
<text x="125.1" y="127.7">U1A</text>
<text x="147" y="130.3">R38</text>
<text x="153.1" y="130.7" transform="rotate(-90 153.1 130.7)">4.7K</text>
<text x="178.7" y="130.3">T1</text>
<text x="193.4" y="127.7">RF2</text>
<text x="75.7" y="135.3" transform="rotate(-90 75.7 135.3)">75pF</text>
<text x="85.8" y="135.9" transform="rotate(-90 85.8 135.9)">120pF</text>
<text x="94.7" y="135.9" transform="rotate(-90 94.7 135.9)">120pF</text>
<text x="99.8" y="135.9" transform="rotate(-90 99.8 135.9)">75pF</text>
<text x="110.8" y="136.6">R22</text>
<text x="112.1" y="134.7">120</text>
<text x="121" y="136.6">R30</text>
<text x="122.3" y="134.7">330</text>
<text x="195.8" y="134.1">SMA/BNC</text>
<text x="75.7" y="142.3" transform="rotate(-90 75.7 142.3)">C3</text>
<text x="81.4" y="138.3" transform="rotate(-90 81.4 138.3)">1K</text>
<text x="82.6" y="143.8" transform="rotate(-90 82.6 143.8)">R10</text>
<text x="85.8" y="142.3" transform="rotate(-90 85.8 142.3)">C5</text>
<text x="90.3" y="138.3" transform="rotate(-90 90.3 138.3)">1K</text>
<text x="91.5" y="143.8" transform="rotate(-90 91.5 143.8)">R14</text>
<text x="94.7" y="142.3" transform="rotate(-90 94.7 142.3)">C7</text>
<text x="99.8" y="142.3" transform="rotate(-90 99.8 142.3)">C8</text>
<text x="108.5" y="142.3">B7</text>
<text x="114.9" y="139.8">0.1uF</text>
<text x="121" y="139.2">R31</text>
<text x="122.3" y="141.1">330</text>
<text x="147" y="144.9">R39</text>
<text x="153.1" y="145.3" transform="rotate(-90 153.1 145.3)">4.7K</text>
<text x="177.5" y="144.2">1:1</text>
<text x="180.9" y="144.2">Z</text>
<text x="77.4" y="154.4">L2</text>
<text x="85" y="154.4">L6</text>
<text x="92" y="154.4">L10</text>
<text x="101.6" y="154.4">B2</text>
<text x="107.4" y="152.9" transform="rotate(-90 107.4 152.9)">2.2K</text>
<text x="109.4" y="152.7" transform="rotate(-90 109.4 152.7)">R18</text>
<text x="110.7" y="155.7">22</text>
<text x="136.9" y="151.2">R35</text>
<text x="138" y="153.1">12</text>
<text x="144.7" y="155.7">0.1uF</text>
<text x="145.4" y="150.6">B12</text>
<text x="162.3" y="155.2">R43</text>
<text x="162.8" y="153.1">12</text>
<text x="75.5" y="156.9">105nH</text>
<text x="75.7" y="160.7">R9</text>
<text x="83.1" y="156.9">115nH</text>
<text x="90.8" y="156.9">105nH</text>
<text x="101.6" y="156.9">0.1uF</text>
<text x="110.2" y="157.6">R21</text>
<text x="125.1" y="158.2">U1B</text>
<text x="74.4" y="162.4" transform="rotate(-90 74.4 162.4)">33</text>
<text x="104.5" y="167.7">R16</text>
<text x="106.2" y="165.2">1K</text>
<text x="112.7" y="167.7">R25</text>
<text x="114.5" y="165.2">1K</text>
<text x="133.1" y="165.2">+VOP</text>
<text x="101.7" y="172.2">0.1uF</text>
<text x="109.6" y="172.2">B3</text>
</g>
<g font-size="1.4" fill="#a90000">
<text x="203.6" y="48">1</text>
<text x="206.1" y="52.3" transform="rotate(-90 206.1 52.3)">2</text>
<text x="192.2" y="130.6">1</text>
<text x="194.7" y="134.8" transform="rotate(-90 194.7 134.8)">2</text>
</g>
<g font-size="1.4" fill="#0000c2">
<text x="188" y="64.5">Optional</text>
<text x="195.2" y="64.5">Hand</text>
<text x="199.9" y="64.5">Wind</text>
<text x="188" y="66.1">BN43-2402</text>
<text x="188" y="67.7">4T:4T</text>
<text x="176.5" y="147.1">Optional</text>
<text x="176.5" y="148.7">BN43-2402</text>
<text x="183.7" y="147.1">Hand</text>
<text x="188.5" y="147.1">Wind</text>
<text x="176.5" y="150.2">4T:4T</text>
</g>
</svg>
